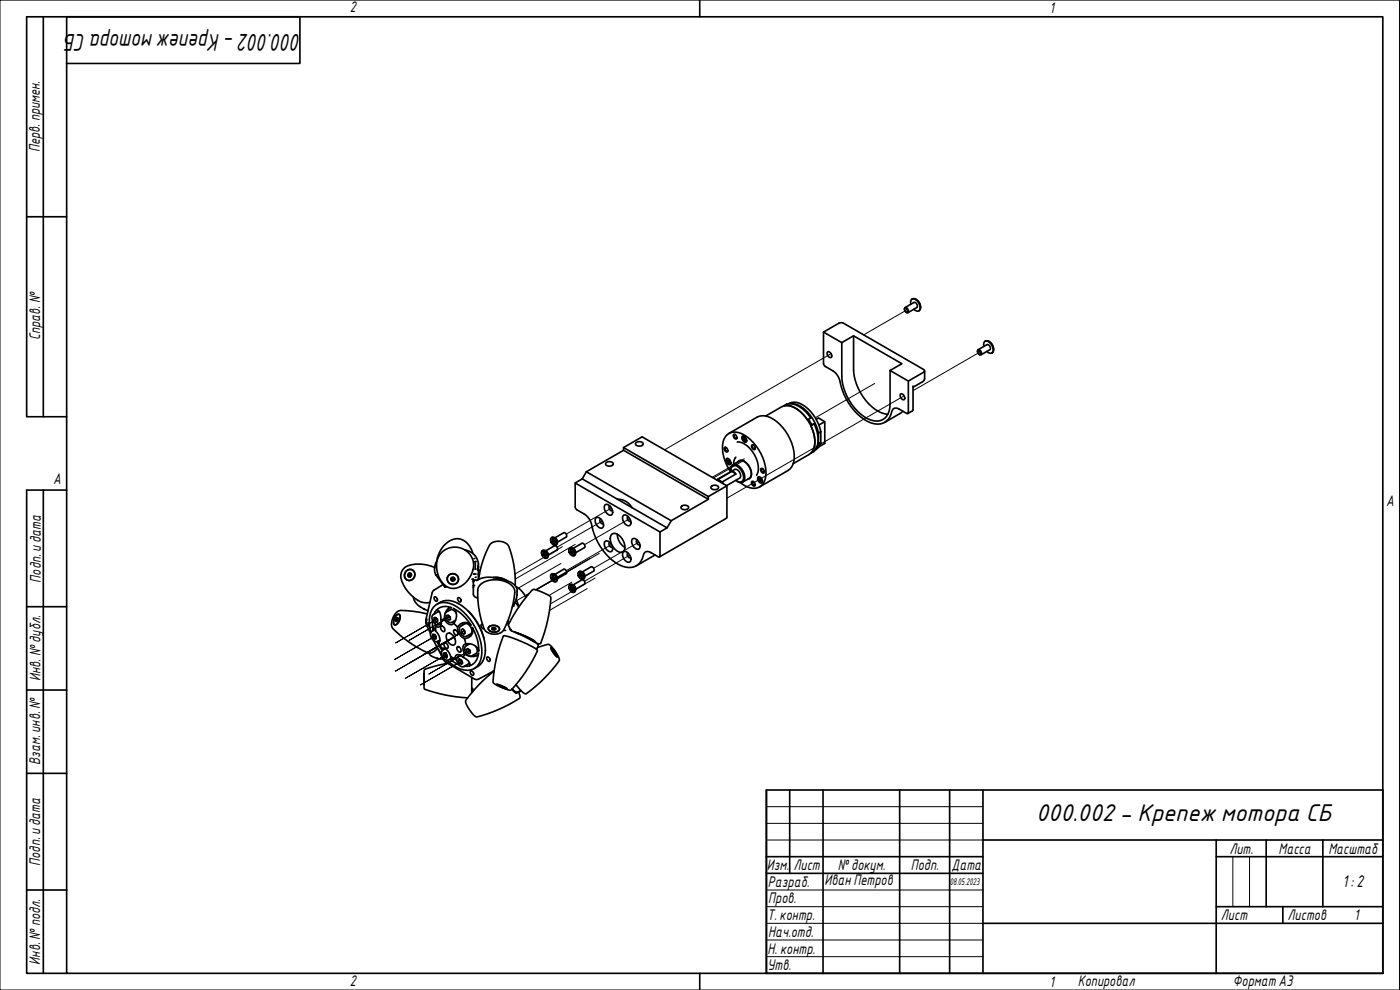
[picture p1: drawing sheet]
<svg xmlns="http://www.w3.org/2000/svg" width="420mm" height="297mm" viewBox="0 0 420 297" stroke-linecap="round" stroke-linejoin="round" font-family="sans-serif">
<g fill="none" stroke="#000" stroke-width=".3">
<path d="M271.9 93.1l-12.7 7.4M249.4 106.1l-50 28.9M262.5 115l-17.8 10.4M271.3 118.8l-53.1 30.7M293.8 105.8l-19.8 11.4M223.4 137.7l-9.7 5.5M223.4 138.1l-9.3 5.3M180.8 156.3l-13.6 7.9M183.5 152.4l-13.6 7.9M189 155.6l-13.6 7.8M158.7 178.3l-1 .5M158.9 178l-3.9 2.2"/>
<path d="M168.3 169.1l-12.7 7.3M168.8 164l-14.3 8.2M171.7 174.7l-7 4M172.6 163.4l-18 10.3M176.2 176.6l-11.3 6.5M177 167.5l-16.3 9.4M178.6 173.4l-13.4 7.8M179.9 166l-19 11 7.7-4.4M183.5 163.4l-13.6 7.8M189 166.6l-13.6 7.8M191.7 162.7l-13.5 7.8M130.7 190.8l-12.4 7.1 12.4-7.1"/>
<path d="M131.2 185.7l-12.4 7.2 12.4-7.2M134 196.4l-12.4 7.2 12.4-7.2M135 185.1l-12.4 7.1 12.4-7.1M136.3 191.2l-13.4 7.7 13.4-7.7M136.3 191.2l-6.5 3.7 6.5-3.7M136.3 191.2l-17.8 10.3 17.8-10.3M138.6 198.3l-12.4 7.2 12.4-7.2M139.4 189.2l-12.4 7.2 12.4-7.2M141 195.1l-12.4 7.2 12.4-7.2"/>
</g>
<g fill="none" stroke="#000" stroke-width=".5">
<path d="M247.1 99.6l4.6-2.6 .7-.2 .8 .2 24.2 14.1-.2 .6-4.6 2.6v9.6l-.5 .1-2.3-1.3a1.32 1.32 0 0 0-2.2 .8 4.4 4.4 0 0 1-6.2 3.4 17.2 17.2 0 0 1-9.4-13l-.7-1.3a7.5 7.5 0 0 0-3.6-2.7l-.6-.9zM247.1 99.6l5.5 3.2M271.4 92.8l.1-.4a.86 .86 0 0 1 1 .4 .86 .86 0 0 1-.2 1l-.4-.1M271.5 92.6a.68 .68 0 0 1 .8 .3 .68 .68 0 0 1-.2 .8l-.5-.3zM271.6 92.3l2.7-1.6a1 1 0 0 1 .9 1.6l-2.7 1.5M273.4 91.3a1.03 1.03 0 0 1 .2-1.4 1.03 1.03 0 0 1 1.4 .1l.7 .9a1.54 1.54 0 0 1-.2 2.5l-1.3-.6M273.7 89.7a2.02 2.02 0 0 1 2.5 1.9 1.3 1.3 0 0 1-.5 1.7M274.6 89.7a2.68 2.68 0 0 1 1.7 2.8M248.3 105.6a1.09 1.09 0 0 1 1.1 .5 1.09 1.09 0 0 1 0 1.2 1.2 1.2 0 0 1-1.1-1.7zM252.6 102.8l3.6-2 14.5 8.3-3.6 2.1v10a4.3 4.3 0 0 1-4.8 5.1 13.8 13.8 0 0 1-9.1-9.8l-.6-3.7zM256.2 100.8v10a15.6 15.6 0 0 0 8.4 13.1l1.9 .4M267.1 111.2l5.5 3.1"/>
<path d="M270.3 118.2a1.09 1.09 0 0 1 1 .6 1.09 1.09 0 0 1 0 1.1 1.2 1.2 0 0 1-1-1.7zM274 115.8v7.1l-.1 .3-1.5 .9M277.5 113.6l-.4 .8-3.1 1.8M277.5 111.3v2.3M293.4 105.5v-.4a.86 .86 0 0 1 1 .3 .86 .86 0 0 1-.1 1.1l-.5-.2M293.5 105.2l.5 .1a.73 .73 0 0 1 .2 1.1l-.7-.4zM293.5 104.9l2.7-1.5a1.01 1.01 0 0 1 .9 1.5l-2.7 1.6M295.3 103.9a1.03 1.03 0 0 1 .2-1.4 1.03 1.03 0 0 1 1.4 .2l.8 .9a1.53 1.53 0 0 1-.3 2.4l-1.2-.6M295.6 102.4a2.33 2.33 0 0 1 2.4 3.2l-.3 .3M296.6 102.3a2.68 2.68 0 0 1 1.6 2.8M181.8 138.9l1.1-.4a.85 .85 0 0 1 1.1 .9l-1.1 .5a.85 .85 0 0 1-1.1-1zM187.1 134.3l25.5 14.7v.8l-25.5-14.7"/>
<path d="M190.8 132.9l1.1-.4a.85 .85 0 0 1 1.1 .9l-1.1 .5a.85 .85 0 0 1-1.1-1zM217.5 134.2a.86 .86 0 0 1 .8 .5 .86 .86 0 0 1-.1 .9l-.5-.2a.89 .89 0 0 1-.2-1.2zM217.9 134.3h-.2a.69 .69 0 0 0 0 .7 .69 .69 0 0 0 .6 .4l.1-.2M218 137.6a1.15 1.15 0 0 1 1.1 .6 1.15 1.15 0 0 1 0 1.2 1.26 1.26 0 0 1-1.1-1.8zM218.3 137.5a1.2 1.2 0 0 0 1 1.7M218.4 138.2h.4v.6l-.4-.3zM218.4 138.2h.1M218.6 138.3h.2l-.3 .1M218.7 130.1l8.5-4.9a5.3 5.3 0 0 1 6 1.4 13.9 13.9 0 0 1 5 11.9 3.9 3.9 0 0 1-1.7 2.7l-8.5 4.9M218.7 138.5l-.1 .1M218.8 138.3l-.4 .2M218.9 138.7l-.1 .1"/>
<path d="M219.9 139.5l1.9-1.2a3.2 3.2 0 0 1 3.5 2.7 2.19 2.19 0 0 1-.5 2.5l-1.9 1.1M220.2 130.3a.87 .87 0 0 1 .8 .5 .87 .87 0 0 1-.1 .9l-.5-.2a.89 .89 0 0 1-.2-1.2zM220.7 130.4h-.2a.69 .69 0 0 0-.1 .7 .69 .69 0 0 0 .7 .4l.1-.2M220.8 137.2l-.5 1.1-.1 1M221.3 132.6a7.4 7.4 0 0 1 5.9 5.5l.2 .9a4.8 4.8 0 0 1-.4 3.6M221.4 138.6a1.79 1.79 0 0 1 2.8 .5l.5 .6a3 3 0 0 1 .2 4l-.5 .1M222.7 138.1l-.1 .1M222.8 130.9a1.15 1.15 0 0 1 1.1 .5 1.15 1.15 0 0 1 0 1.3 1.26 1.26 0 0 1-1.1-1.8zM223.1 130.8a1.2 1.2 0 0 0 .9 1.7M223.2 131.3l.2 .1M223.3 131.8l.3 .3-.1-.2h.2l-.5-.6v.5l.4-.2-.1 .3M223.4 131.6h-.1"/>
<path d="M223.5 132l-.1 .1M223.6 131.6l-.4 .2M225.7 133.5a.86 .86 0 0 1 .8 .5 .86 .86 0 0 1-.1 .9l-.5-.2a.89 .89 0 0 1-.2-1.2zM226.2 133.6h-.3a.69 .69 0 0 0 0 .7 .69 .69 0 0 0 .7 .3l.1-.2M229.8 124.8l4.8-2.8a4.9 4.9 0 0 1 5.6 1.6 12.4 12.4 0 0 1 4.3 10.2 3.6 3.6 0 0 1-1.6 2.5l-4.8 2.8M235.1 121.8a4.9 4.9 0 0 1 6.1 1.2l2.1 2.4-1 .6a8.3 8.3 0 0 0-6.4-4.3zM236.1 121.3h-.1M236.7 121.2a4.1 4.1 0 0 1 4.9 .7 13 13 0 0 1 4.7 7.6M237 121.1a7.2 7.2 0 0 1 6.3 3.6l1.7 3.1 .6 2.1M242.7 125.8l1 1.7 .6-.3M244.2 135.5h.1M244.3 127.1l-1 .6a8.3 8.3 0 0 1 .5 7.8l-.5 .5 .9-.5"/>
<path d="M244.3 127.1a8 8 0 0 1 .2 8.1l-.3 .3M244.9 125.8l.7-.4 1.9 1.1v6.5l-1.7 1.1M245.6 133.2l-.7 1.5M245.8 134.1l-1.1 .9M246.3 132.8l-.5 1.3M246.3 129.5l-.7 .4v3.3l.7-.4M246.3 129.5v3.3M247.5 126.5l-1.7 1M271 123.4l-5.5 3.3M172.6 144.9l25.5 14.7-.1 7.4-.5 .1-2.2-1.3a1.31 1.31 0 0 0-2.2 .7 4.4 4.4 0 0 1-6.2 3.4 17.2 17.2 0 0 1-9.5-13l-.6-1.2a7.6 7.6 0 0 0-3.7-2.7l-.5-.9zM174.7 143.7l15 8.6M174.7 143.7l-2.1 1.2"/>
<path d="M176 141.5l25.4 14.7-1.2 2.2-10.5-6.1M176 141.5l11.1-6.4v-.8l5.6-3.2 25.5 14.7-5.6 3.2M176 141.5l-1.3 2.2M178.7 155.5a1.4 1.4 0 0 1 2.2 1 1.36 1.36 0 0 1-.3 2 2.33 2.33 0 0 1-1.9-3zM180.3 155.7a.8 .8 0 0 0-.1 1 .8 .8 0 0 0 .9 .4M181.5 151.6a1.4 1.4 0 0 1 2.1 1 1.35 1.35 0 0 1-.3 2 2.32 2.32 0 0 1-1.8-3zM183 151.8a.8 .8 0 0 0-.1 1 .8 .8 0 0 0 .9 .4M185.3 149.8a4.9 4.9 0 0 1 4.4 2.5M187 154.8a1.4 1.4 0 0 1 2.1 1 1.36 1.36 0 0 1-.3 2 2.33 2.33 0 0 1-1.8-3zM188.5 155a.8 .8 0 0 0-.1 .9 .8 .8 0 0 0 .9 .4M200.2 158.4l-2.1 1.2M204.4 152l1.1-.4a.85 .85 0 0 1 1.1 .9l-1.1 .4a.85 .85 0 0 1-1.1-.9z"/>
<path d="M212.6 149.8l-11.2 6.4M213.4 146l1.1-.4a.85 .85 0 0 1 1.1 .9l-1.1 .4a.85 .85 0 0 1-1.1-.9zM215.3 144.1a1.11 1.11 0 0 1 1.2 .7M215.3 143.8l5.2-2.9a1.73 1.73 0 0 1 1.5 2.6l-3.9 2.2M215.6 143.7l.4 .6 .8 .3M215.6 143.7l-.5 .3M216.8 144.6l.3 .5M218.2 145.8l-.2 9.7-20.1 11.6M219.2 141.6a11.4 11.4 0 0 1-1.8-10 3.9 3.9 0 0 1 6-1.1 14 14 0 0 1 6.4 12.6 3.7 3.7 0 0 1-5.8 2.9l-1.9-1.2M219.3 141a1.39 1.39 0 0 1 .7-1.6 1.39 1.39 0 0 1 1.8 .4 3.9 3.9 0 0 1 1.4 4.6 1.4 1.4 0 0 1-2 0M219.3 141.5a1.36 1.36 0 0 1 .6-1.8 1.36 1.36 0 0 1 1.9 .6 3.1 3.1 0 0 1 .8 4.2 1.59 1.59 0 0 1-1.8-.4M219.7 141.4l.6 .2 .6 .6"/>
<path d="M219.7 141.4l1.2 .8-4.1 2.4M219.7 141.4l-4.1 2.3M225.3 142.9h.2M225.7 144.5a.86 .86 0 0 1 .8 .4 .86 .86 0 0 1-.1 1l-.5-.3a.9 .9 0 0 1-.2-1.1zM226.1 144.5h-.2a.68 .68 0 0 0 0 .7 .68 .68 0 0 0 .7 .4v-.2M227.5 143.1a1.14 1.14 0 0 1 1.1 .6 1.14 1.14 0 0 1 0 1.2 1.26 1.26 0 0 1-1.1-1.8zM227.8 143a1.2 1.2 0 0 0 1 1.7M227.9 143.7h.4l.1 .6-.4-.1zM228.1 143.8h-.3M228.2 143.9l-.2 .1M228.3 144l-.3 .2M228.3 144l-.1 .1"/>
<path d="M228.4 140.6a.87 .87 0 0 1 .8 .4 .87 .87 0 0 1 0 1l-.6-.3a.9 .9 0 0 1-.2-1.1zM228.9 140.6h-.2a.68 .68 0 0 0-.1 .8 .68 .68 0 0 0 .7 .3l.1-.2M121.9 171.3a1.62 1.62 0 0 1 2.6 .8 1.62 1.62 0 0 1-1.8 2.1 1.6 1.6 0 0 1-1.3-1.2 1.6 1.6 0 0 1 .5-1.7zM122.1 171.2a1.64 1.64 0 0 1 2.5 1.4 1.64 1.64 0 0 1-2.5 1.4 1.71 1.71 0 0 1 0-2.8zM122.9 172a.64 .64 0 0 0-.2 1.1M124 179.1a5.2 5.2 0 0 0 3.3 3.6M130.4 179.1l.7 .3 .1 .9-.4 .1-.4-.5zM130.5 170.3a9.7 9.7 0 0 0-9.1 .1 3.6 3.6 0 0 0-.6 4.6 10.8 10.8 0 0 0 6.4 5.8h1.8M130.5 170.2v1.4l.3 .9 2.7 3.6M130.5 170.2h-.2M132.6 165.7a5.6 5.6 0 0 1 7.7-.1 5.6 5.6 0 0 1 .7 7.7 5.4 5.4 0 0 1-6.1 3.1 7.1 7.1 0 0 1-2.7-10.3zM133 175.4l-2.8 1.7-.5 .7-1.9 8.4 .1 1.1 1.3 2.7"/>
<path d="M133.4 176h.1M133.4 176l.8 .1M135.3 173.6a.63 .63 0 0 0 .5 .7 .63 .63 0 0 0 .7-.5M137.5 179.3l.7 .3 .2 .7-.3 .3-.7-.5zM139.5 165a4.7 4.7 0 0 1 4.1 4.1M141.6 173.8h.5v.8M142 166.1a5.2 5.2 0 0 0-5-4.5 7.2 7.2 0 0 0-5.8 6.5l-.7 2.1M142.1 175.7v2.6a1.21 1.21 0 0 0 1.1 1M142.6 168.5v2.2M143 174.2a7.3 7.3 0 0 1 5.3-.9l3.7 .9a3.6 3.6 0 0 1 3.1 4.9l-.5 1.6-.8 1.1M143 174.2a.69 .69 0 0 0-.9 0 .69 .69 0 0 0 0 .9v1.2M143.5 170l-.1 1"/>
<path d="M143.6 172.3h.3M143.6 169.1v1.2M143.6 170.3l-.1-.7-.2 1.5M143.6 170.3v3.6M143.6 169.1h.1M143.6 173.8a25.7 25.7 0 0 1 3.8-10.7 3.9 3.9 0 0 1 5.3 .9 30.7 30.7 0 0 1 1.9 11.7M144.1 175.5a7.5 7.5 0 0 1 10.1 .9l.1 .3a19.8 19.8 0 0 1-2 9.9 5.4 5.4 0 0 1-2 3.2 3.9 3.9 0 0 1-5-1.1 28.3 28.3 0 0 1-1.8-12.3zM148 173.3l2.2 .1 1.8 .8a5.6 5.6 0 0 0-3.9-.9M149.7 173.6l.7 .2M154.8 176a7.1 7.1 0 0 1 3.1 3.2M154.9 180l.6 1.8M162.7 165.3a1.49 1.49 0 0 1 1.4 2.2 1.49 1.49 0 0 1-1.4-2.2z"/>
<path d="M162.7 165.2a1.35 1.35 0 0 1 1.6 .7 1.35 1.35 0 0 1-.3 1.6M163.2 165.6h-.2l.2 .6h-.4M163.2 165.6l.2 .6h.4l.2 .3h-.4l.2 .6M163.4 166.1l-.2 .2M163.6 165.2l.8 .6 .1 1M163.7 166.2l-.8 .4 .4-.1 .2 .6 .2-.2M163.8 165.3l2.6-1.6 .5 .1 .4 .5-.1 .7-2.7 1.6M163.9 166.3l-.3 .2M165.4 161.4a1.35 1.35 0 0 1 1.4 .7 1.35 1.35 0 0 1-.2 1.5 1.64 1.64 0 0 1-1.2-2.2zM165.5 172.3a1.5 1.5 0 0 1 1.3 2.2 1.51 1.51 0 0 1-1.3-2.2zM165.5 161.3a1.35 1.35 0 0 1 1.5 .7 1.35 1.35 0 0 1-.2 1.6M165.5 172.3a1.35 1.35 0 0 1 1.5 .6 1.35 1.35 0 0 1-.2 1.7"/>
<path d="M165.6 162.4h.3M165.9 172.7h-.1l.2 .5h-.5M165.9 161.7h.1M165.9 161.7l.3 .6 .3-.1 .2 .4M166 161.8l-.3-.1 .2 .7M166 172.7l.2 .6h.4M166.1 173.2l-.2 .1M166.1 162.2l-.2 .2M166.3 173.3l-.6 .3h.4l.1 .6 .2-.3M166.3 161.3l.8 .6 .2 1M166.3 172.2l.8 .7 .2 .9M166.5 161.4l2.7-1.6 .6 .3 .3 .6-.2 .4-2.6 1.6"/>
<path d="M166.5 172.3l2.7-1.5 .6 .3 .3 .6-.2 .4-2.6 1.5M166.5 162.3l-.8 .4h.4l.2 .5 .2-.2M166.6 162.3h-.1M166.6 173.3l.1 .4-.4-.1 .2 .6M166.6 162.4l-.2 .2M166.6 173.4l-.3 .2M166.7 162.6h.1M166.7 162.6h-.4l.3 .6M170.9 164.6a1.35 1.35 0 0 1 1.4 .7 1.35 1.35 0 0 1-.2 1.5 1.64 1.64 0 0 1-1.2-2.2zM170.9 175.5a1.5 1.5 0 0 1 1.4 2.2 1.5 1.5 0 0 1-1.4-2.2zM171 164.5a1.35 1.35 0 0 1 1.5 .6 1.35 1.35 0 0 1-.2 1.7M171 175.5a1.34 1.34 0 0 1 1.5 .6 1.34 1.34 0 0 1-.2 1.6"/>
<path d="M171.4 164.9l.3 .5h.3l.2 .3M171.4 164.9h.1M171.4 175.9h.1M171.4 164.9h-.2l.2 .6h-.4M171.5 175.8l.2 .6h.4M171.5 175.9l-.3-.1 .2 .6h-.4M171.6 176.3l-.2 .2M171.6 165.4l-.2 .1M171.7 176.5l-.6 .2 .4 .1 .2 .5 .2-.2M171.8 164.4l.8 .7 .1 .9M171.8 175.4l.8 .6 .1 1M172 164.5l2.7-1.5 .4 .1 .4 .5-.1 .7-2.7 1.5"/>
<path d="M172 175.5l2.7-1.5h.4l.4 .5-.1 .8-2.7 1.5M172 165.5l-.8 .4 .4-.1 .2 .6 .1-.2M172.1 165.4l-.1 .1M172.1 176.4l.1 .4h-.4l.2 .6M172.1 165.6l-.3 .1M172.1 176.6l-.3 .1M172.2 165.7h.1M172.2 165.7l-.4 .1 .3 .6M173.6 171.6a1.48 1.48 0 0 1 1.5 2.2 1.48 1.48 0 0 1-1.5-2.2zM173.7 171.6a1.35 1.35 0 0 1 1.5 .6 1.35 1.35 0 0 1-.2 1.6M174.1 172l-.2-.1 .3 .6h-.4M174.2 171.9l.2 .6h.4"/>
<path d="M174.3 172.5l-.2 .1M174.6 171.5l.7 .6 .2 1M174.7 171.6l2.7-1.5h.4l.4 .5v.8l-2.7 1.5M174.8 172.5l-.9 .4h.4l.2 .6 .1-.3M174.8 172.5l.1 .3-.4 .1 .3 .5M174.9 172.6l-.3 .2M181.5 162.6a1.4 1.4 0 0 1 2.1 1 1.35 1.35 0 0 1-.3 1.9 2.32 2.32 0 0 1-1.8-2.9zM183 162.8a.8 .8 0 0 0-.1 .9 .8 .8 0 0 0 .9 .4M183.7 160.2a2.54 2.54 0 0 1 3.1 1.5 3.3 3.3 0 0 1 .3 3.7 2.15 2.15 0 0 1-2.9-1.1 3.3 3.3 0 0 1-.5-4.1zM185.3 160.3l.2 1.3 .6 1.3 1.5 1.3M187 165.7a1.4 1.4 0 0 1 2.1 1.1 1.36 1.36 0 0 1-.3 1.9 2.33 2.33 0 0 1-1.8-3zM188.5 165.9a.8 .8 0 0 0-.1 1 .8 .8 0 0 0 .9 .4"/>
<path d="M189.7 161.8a1.4 1.4 0 0 1 2.1 1.1 1.36 1.36 0 0 1-.3 1.9 2.34 2.34 0 0 1-1.8-3zM191.3 162a.8 .8 0 0 0-.2 1 .8 .8 0 0 0 .9 .4M196.6 166.5l-5.6 3.3M118.9 186.1l.1 .4M119 184.6l.6-.3a1.59 1.59 0 0 1 .1 2.3 .97 .97 0 0 1-1.5 .7v-1.3zM119 185.7l.3-.1v.2l-.3 .4zM119 185.5l.4-.2v.5l-.2 .5-.4 .1v-.4zM119.1 184.5l.6-.2a2.22 2.22 0 0 1-1.1 3.2l-.2-.1a2.36 2.36 0 0 1 .7-2.9zM119.4 185.4l-.3 .2M127.3 182.7h.1M127.3 182.7l1.1 .6M128.2 184.2l-4-.8-3.9-.3a4.1 4.1 0 0 0-2.3 5.5 31.2 31.2 0 0 0 11 7.4l1.2-.4 1.2-1.1"/>
<path d="M128.7 196l.6 .8a7.1 7.1 0 0 0 3.7 .9M128.8 186.8h-.2l-.1 .5 .5 .8M129.3 189.7a7.8 7.8 0 0 1 1.4-8.1 5.4 5.4 0 0 1 6.4 .5 16.9 16.9 0 0 1 7.4 15 4.4 4.4 0 0 1-6.2 3.7 11.5 11.5 0 0 1-4.1-2.7M129.8 186.1l.2 3.1 .2-.8 .5 .9a2.65 2.65 0 0 0-.1-2.1M130.2 192.2l2.3 4M130.3 188.4l-.2 .7M130.3 185.3h.5l.5 .7v.7h-.6l-.5-.7zM130.5 190.5l.2 .2M130.5 190.4l-.7 .5M130.5 188.9l-.9 .5a1.95 1.95 0 0 0-.1 2.1 1.95 1.95 0 0 0 1.9 .9l.6-.3M130.6 183.5l-.2 .7M130.6 183.5l-.1 .6"/>
<path d="M130.6 183.5l-.4 .8M130.7 189.3l.8 1a2.47 2.47 0 0 1 .2 2.6M130.8 190.9l.1 .3M130.9 191.2l-.7 .4 .6 .1 .1-.6-.4-.7-.6-.1-.1 .6 .4 .7M130.9 183.2l.3-.2a2.09 2.09 0 0 1 1.1 2.4v.6l1.1-.2 .1-1.3M130.9 183.2a3.9 3.9 0 0 1 4.7-.9 1.97 1.97 0 0 0-2 1.6M130.9 185.6l.4 .4M131 185.5l-.8 .5M131 183.1l-.1 .1M131.1 192.5l1.6 2.7M131.1 181.3a6 6 0 0 1 7.7 .6 17.1 17.1 0 0 1 6.8 14.1 5.2 5.2 0 0 1-3.3 4.6M131.3 192.5l1.5 2.6"/>
<path d="M131.3 186.3l-.6 .4M131.5 194.8l1.6 3.3 1.2 .9M131.8 192.2l.2 .1M131.9 183.6h-.6l-1.3 .8a1.95 1.95 0 0 0 0 2 1.95 1.95 0 0 0 1.8 1l.7-.4M132.3 187.1l.1 .1M132.3 188a.94 .94 0 0 1 1 .4 .94 .94 0 0 1 0 1.1 1.17 1.17 0 0 1-1-1.5zM132.3 186a1.29 1.29 0 0 1 .2 1.4 1.29 1.29 0 0 1-1.2 .7l-.5-.2M132.6 194.5a2.73 2.73 0 0 1 2.7 2.5M133.3 195.8l.6 .3 .4 .7-.3 .6-.6-.2-.4-.8zM133.3 193.1a.94 .94 0 0 1 1 .3 .94 .94 0 0 1 0 1.1 1.17 1.17 0 0 1-1-1.4zM133.4 185.8a2.1 2.1 0 0 0 2.5 1.5l.2-.3M133.4 194.5v.2"/>
<path d="M133.6 194.6a1.81 1.81 0 0 0-1.1 1.7 1.81 1.81 0 0 0 1.2 1.7l.7 .1 1.2-.6M133.7 196l-.7 .4M133.8 196l.2 .3M133.9 196h.1M134 196.4l.1 .3M134.1 184.7l.5-.1 .5 .6 .1 .7-.5 .1-.6-.6zM134.2 196.8l-.8 .4M134.2 190.1a1.86 1.86 0 0 1 2.3 1.5 1.39 1.39 0 0 1-.4 2 2.49 2.49 0 0 1-1.9-3.5zM134.3 199l8.6 4.9 .7-.1 4.7-2.6M134.3 199l-3.4 .8-3.5 1.1-.1 4.7a1.08 1.08 0 0 0 .3 1.2 46.1 46.1 0 0 0 12.7 2.6M134.8 182.5l-.4 .9M134.9 184.9l-.1 .1"/>
<path d="M135.1 197.8l2.6 1.7M135.1 185.3l-.3-.3-.7 .4M135.2 185.7l-.5 .3M135.9 198l-.8-.2 .8 .2-.6-1a2.53 2.53 0 0 1 1.8 1.2M136.1 190.8l.4 .8M136.1 182.6a13.4 13.4 0 0 1 5.3 5 2.4 2.4 0 0 0-4.1 .6l-1.2-1.2a3.2 3.2 0 0 0 0-4.4zM136.1 186.5l.4 .1M136.2 189.1a.94 .94 0 0 1 1 .4 .94 .94 0 0 1 0 1.1 1.16 1.16 0 0 1-1-1.5zM136.9 184a1.67 1.67 0 0 0-1.7-1l-1.3 .7a1.94 1.94 0 0 0-.1 2.1 1.94 1.94 0 0 0 1.8 .9l1.1-.6M137.1 194.2a.94 .94 0 0 1 1.1 .3 .94 .94 0 0 1 0 1.2 1.17 1.17 0 0 1-1.1-1.5zM137.3 188.2a3.5 3.5 0 0 0 2.1 3.4M137.5 181l.1 .1"/>
<path d="M137.8 197.7h.1M137.9 197.8l.6 .3 .3 .8-.3 .4-.6-.3-.3-.8zM138 196.5l-.1 .2M138.1 188l1.4-.9a2.02 2.02 0 0 1 1.8 3.1l-1.3 .7a2.02 2.02 0 0 1-1.9-2.9zM138.1 196.6a1.81 1.81 0 0 0-1 1.7 1.81 1.81 0 0 0 1.2 1.6l.9 .1 1.3-.7 .3-.6M138.1 197.9l-.5 .3M138.4 188.9l.4-.2 .6 .5 .2 .8-.5 .3-.5-.6zM138.5 198.1l.1 .5M138.5 189.8h.1M138.7 198.6l-.8 .4M138.9 197.2a1.21 1.21 0 0 0-1.4-.8 1.21 1.21 0 0 0-1 1.2M139 186.8l-.3 .8"/>
<path d="M139.3 189.1v.2l-.7 .4M139.3 189.3l.2 .1M139.4 199.9h.9M139.6 190l-.5 .3M139.6 199.8l.7 .1M139.7 199.7l.6 .2M139.8 193.2a1.54 1.54 0 0 0-.6 2.5l.3 .6M139.9 194.9h.1M140 194.9l.4-.3 .6 .4 .2 .8-.4 .4-.6-.5zM140.4 193.1l-.1 .4M140.5 194.7l-.5 .2M140.5 183.2a18.8 18.8 0 0 1 4.8 8.4"/>
<path d="M140.5 190.6l.8 .2M140.8 199.8h.1M140.9 195v.3l-.7 .4M140.9 196.9l-1.4-.6-.6 .9 1.5 1a1.1 1.1 0 0 1 .4 1.6 4 4 0 0 0 2.8-3.8 2.04 2.04 0 0 1-2.5 .9M140.9 195.3l.2 .1M141 193.1l-1.1 .7a1.94 1.94 0 0 0-.1 2.1 1.94 1.94 0 0 0 1.8 .9l1.3-.7a1.52 1.52 0 0 0-.1-2.2M141.8 188.3l1.1 2.4a12.2 12.2 0 0 1 .8 4.7 3.2 3.2 0 0 0-3.9-2.2l-.4-1.6a2.43 2.43 0 0 0 2.4-3.3zM142.1 196.5l1 .2M144.8 187.3h-.2a.8 .8 0 0 0-.1 .9 .8 .8 0 0 0 .8 .4M145.7 195.1v.2M146.2 197.1l.7 .4 .2 .6-.3 .4-.6-.6zM146.7 188.1a2.08 2.08 0 0 1 3.2 .6 1.97 1.97 0 0 1-3.4 0z"/>
<path d="M146.8 188a2.02 2.02 0 0 1 3.1 .8 2.01 2.01 0 0 1-3.4-.1zM147.6 188.5l.8-.2 .4 .5-.8 .2zM147.6 188.5l.1 .1M147.8 188.7l.2 .1M147.9 188.5h.5l.2 .2-.7 .1zM148.6 188.8h-.1M151.1 190.9l.1-.1a27.9 27.9 0 0 1 10.1 4.3 39.1 39.1 0 0 1-8 12 11.8 11.8 0 0 1-5.3-2.4 43.2 43.2 0 0 1 3.1-13.8zM152.3 186.4l.6 2a1.27 1.27 0 0 0 1.2 1.1l3.6 1.6 3.6 2.1 .3 .5-.6 1.1M152.5 187.5a40.2 40.2 0 0 1 7.5-10.6 11.7 11.7 0 0 1 5.3 2.3 42.2 42.2 0 0 1-3.1 13.9h-1.1M154.3 189.6l4.3 1.7 1.9 1.2M154.5 189.7l2.7 1a7.5 7.5 0 0 1 3.3 1.9h-.2M154.5 181l-.6 .8"/>
<path d="M154.6 180.7l1.1 1.4M154.6 180.6l-.9 1.6M155.3 190l3.2 1.3 1.3 .8 .1 .3M159.5 191.9l-.1 .2M160.5 192.5h.1M161.3 194.3l3-1a4.7 4.7 0 0 1 2.9 3l.7 1.7a36.3 36.3 0 0 1-10.2 10.2l-1-.7-1.9-2.1M165.3 194.3a4.7 4.7 0 0 1 2 2.8 5.3 5.3 0 0 1-2-2.8zM165.4 194.3l1.3 1.5 .6 1.3a4.9 4.9 0 0 1-1.9-2.8zM165.9 195.2l.4 .1M166.1 195.2l.1 .5 .4 .4M166.2 195.3l.5 .6zM166.7 195.9l-.1 .3"/>
<path d="M127.3 202.1v3.4zM141.3 201.3l.4 .1 .4 .6-.2 .6-.7-.5zM141.6 206.4l.3 .4M141.6 203.3v4.6M141.9 206.8v.7M146.7 202.1l-.1 .6M148 201.4l.1 .1M148.3 201.3a37.2 37.2 0 0 0-8.6 9.2l.5 1.3 1 1.6a2.91 2.91 0 0 0 2.1 1.7 42.6 42.6 0 0 0 12.7-5.7v-.6l-.4-1.2 .9-.3M149.1 205.3l1.7 .6 1.4 .8-2-.7zM149.1 205.3l3.1 1.4-1.6-.5zM150.1 205.8l1.1 .4zM150.2 205.8l.1 .1"/>
<path d="M150.3 205.9l.7 .3zM151 206.1v.1M153.7 206.8l1 1 .4 .1M153.7 206.8l1.1 1.1h.3l.1-.3M153.7 206.8l.9 .7h1.1M155.7 207.5h.1M156.3 207.1l-.6 .4"/>
<circle cx="123" cy="172.5" r=".36"/>
<circle cx="123" cy="172.5" r=".6"/>
<circle cx="135.9" cy="173.7" r="1.67"/>
<circle cx="135.9" cy="173.7" r=".61"/>
<circle cx="135.9" cy="173.7" r=".37"/>
<circle cx="136" cy="173.7" r="1.66"/>
</g>
<g fill="#000">
<circle cx="130.8" cy="172.5" r=".25"/>
<circle cx="142.1" cy="175.7" r=".25"/>
<circle cx="142.1" cy="174.3" r=".25"/>
<circle cx="142.1" cy="172.2" r=".25"/>
<circle cx="142.2" cy="172.2" r=".25"/>
<circle cx="142.2" cy="167.6" r=".25"/>
<circle cx="142.3" cy="168.6" r=".25"/>
<circle cx="142.6" cy="170.7" r=".25"/>
<circle cx="142.6" cy="172.2" r=".25"/>
<circle cx="142.6" cy="168.5" r=".25"/>
<circle cx="142.6" cy="173.2" r=".25"/>
<circle cx="143.5" cy="172.3" r=".25"/>
<circle cx="143.6" cy="173.8" r=".25"/>
<circle cx="143.6" cy="171.1" r=".25"/>
<circle cx="152" cy="174.2" r=".25"/>
<circle cx="127.8" cy="186.2" r=".25"/>
<circle cx="127.8" cy="186.9" r=".25"/>
<circle cx="127.9" cy="185.8" r=".25"/>
<circle cx="128" cy="187.7" r=".25"/>
<circle cx="131.1" cy="197.5" r=".25"/>
<circle cx="133.8" cy="198.7" r=".25"/>
<circle cx="134.3" cy="199" r=".25"/>
<circle cx="151.4" cy="189.2" r=".25"/>
<circle cx="152.3" cy="186.5" r=".25"/>
<circle cx="153.1" cy="188.9" r=".25"/>
<circle cx="154" cy="181.8" r=".25"/>
<circle cx="160.5" cy="192.7" r=".25"/>
</g>
<path d="M20 5h395v287h-395zM210 0v5M210 292v5" fill="none" stroke="#000" stroke-width=".5"/>
<path d="M0 0h420v297h-420z" fill="none" stroke="#000" stroke-width=".3"/>
<g fill="none" stroke="#000" stroke-width=".5">
<path d="M230 237h185v55h-185zM237 237v25M247 237v55M270 237v55M285 237v55M295 237v55M230 257h65M295 252h120M365 257h50M365 252v40M380 252v20M397 252v20"/>
<path d="M230 262h65M295 277h120M365 272h50M385 272v5"/>
</g>
<path d="M230 242h65M230 247h65M230 252h65M370 257v15M375 257v15M230 267h65M230 272h65M230 277h65M230 282h65M230 287h65" fill="none" stroke="#000" stroke-width=".3"/>
<path d="M13 5v120M20 19h70v-14h-82v120h12M8 65h12M13 147v145M20 147h-12v145h12M8 182h12M8 207h12M8 232h12M8 267h12" fill="none" stroke="#000" stroke-width=".5"/>
<g font-size="7">
<text x="90.4" y="10.3" transform="rotate(180 90.4 10.3)">000.002- Крепежмотора СБ</text>
<text x="311" y="246.2">000.002 - Крепеж мотора СБ</text>
</g>
<text font-size="4.9" x="402.9" y="266.2">1: 2</text>
<g font-size="4.4">
<text x="105" y="3.7">2</text>
<text x="315" y="3.8">1</text>
<text x="11.9" y="45.7" transform="rotate(-90 11.9 45.7)">Перв. примен.</text>
<text x="12" y="102.2" transform="rotate(-90 12 102.2)">Справ. №</text>
<text x="16" y="145.2">A</text>
<text x="416" y="151.7">A</text>
<text x="12.2" y="174.8" transform="rotate(-90 12.2 174.8)">Подп. идата</text>
<text x="12.2" y="204.3" transform="rotate(-90 12.2 204.3)">Инв. №дубл.</text>
<text x="12" y="229.5" transform="rotate(-90 12 229.5)">Взам. инв. №</text>
<text x="369" y="256.1">Лит.</text>
<text x="383.7" y="256.1">Масса</text>
<text x="398.7" y="256.1">Масштаб</text>
<text x="12.1" y="259.7" transform="rotate(-90 12.1 259.7)">Подп. идата</text>
<text x="230.2" y="261.1">Изм.</text>
<text x="238.2" y="261.1">Лист</text>
<text x="251.5" y="261">№докум.</text>
<text x="273.4" y="261.2">Подп.</text>
<text x="285.6" y="261.1">Дата</text>
<text x="230.5" y="266.1">Разраб.</text>
<text x="247.4" y="265.7">ИванПетров</text>
<text x="230.6" y="271.1">Пров.</text>
<text x="230.2" y="276.1">Т. контр.</text>
<text x="230.5" y="281.1">Нач.отд.</text>
<text x="366.4" y="276.1">Лист</text>
<text x="386.4" y="276.1">Листов</text>
<text x="406.4" y="276">1</text>
<text x="230.4" y="286.1">Н. контр.</text>
<text x="12.1" y="289.4" transform="rotate(-90 12.1 289.4)">Инв. №подл.</text>
<text x="230.3" y="291.1">Утв.</text>
<text x="105" y="295.9">2</text>
<text x="315" y="296.1">1</text>
<text x="323.5" y="295.8">Копировал</text>
<text x="370" y="295.8">Формат А3</text>
</g>
<text font-size="2.8" x="285" y="265.5">08.05.2023</text>
</svg>
